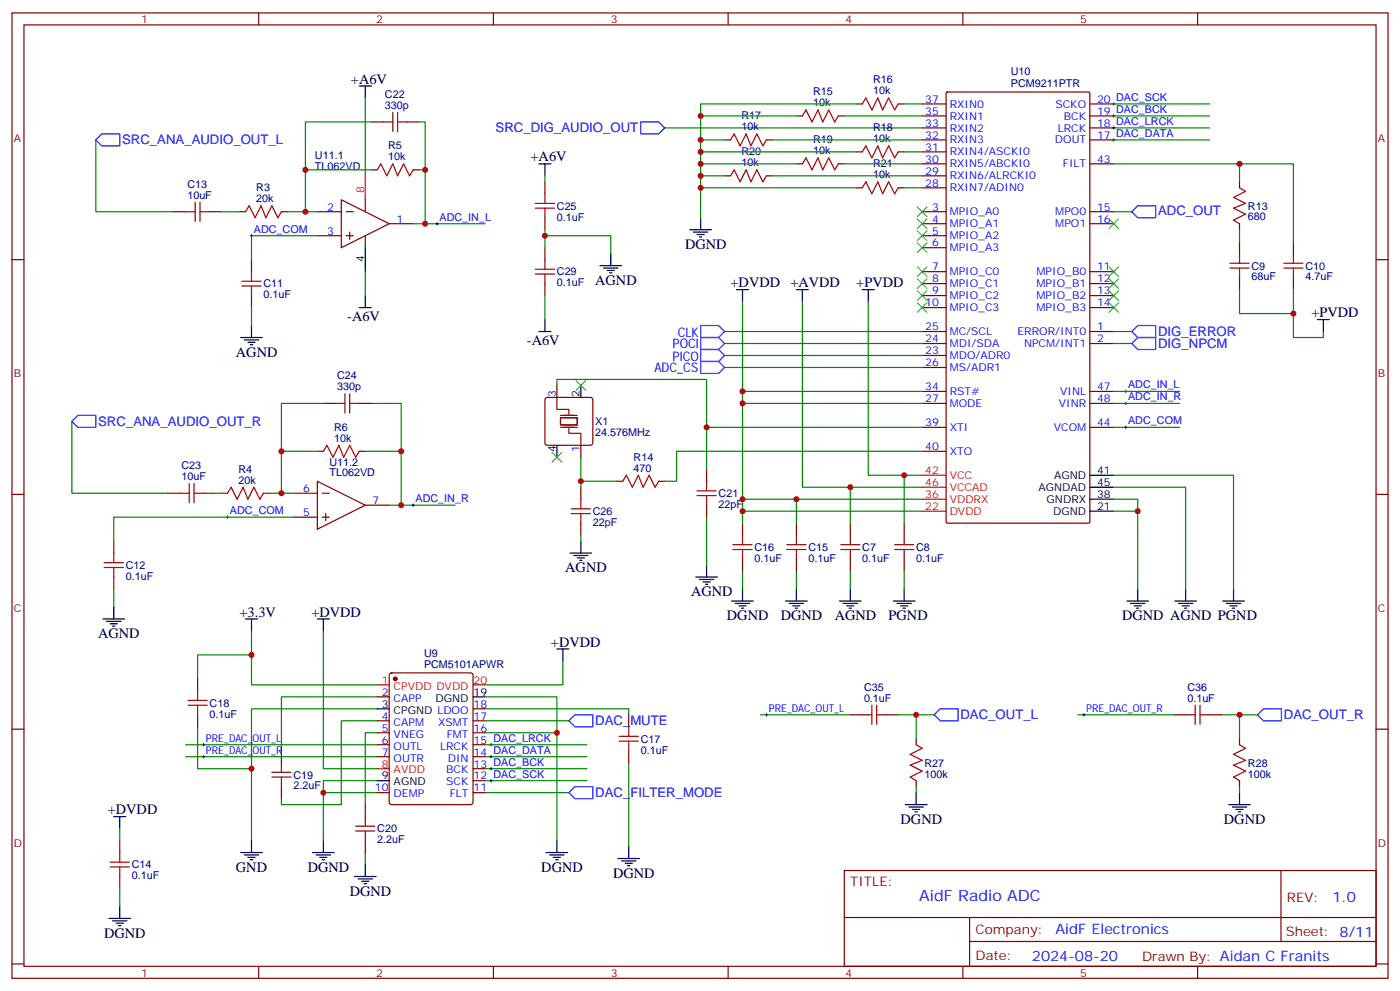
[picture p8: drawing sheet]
<svg xmlns="http://www.w3.org/2000/svg" width="412mm" height="292mm" viewBox="0 0 412 292" stroke-linecap="round" stroke-linejoin="round" font-family="sans-serif">
<g fill="none" stroke="#870000" stroke-width=".35">
<path d="M3.5 3.8h405.4v284.3h-405.4zM7.1 7.3h398.2v277.3h-398.2zM76.2 3.8v3.5M145.3 3.8v3.5M214.5 3.8v3.5M283.6 3.8v3.5M352.8 3.8v3.5M109.4 35.9h3.5M119.9 35.9h3.6M234.6 34.1h1.8M246.9 34.1h1.8M252.2 30.6h1.8"/>
<path d="M264.6 30.6h1.7M271.6 37.7h7.1M271.6 34.1h7.1M271.6 30.6h7.1M278.8 27.3l.2-.2h41.7l.3 .2v126.4l-.2 .3-41.8 .1-.3-.2zM321 37.7h7.1M321 34.1h7.1M321 30.6h7.1M100.5 58.8l14.2 7.1-14.2 7.1zM107.6 58.8v3.6M109.4 50h1.7M121.7 50h1.8"/>
<path d="M160.5 53.6v3.5M213.4 41.2h1.8M213.4 51.8h1.8M225.8 41.2h1.7M225.8 51.8h1.7M234.6 48.3h1.8M246.9 48.3h1.8M252.2 55.3h1.8M252.2 44.7h1.8M264.6 55.3h1.7M264.6 44.7h1.7M271.6 41.2h7.1"/>
<path d="M271.6 55.3h7.1M271.6 51.8h7.1M271.6 48.3h7.1M271.6 44.7h7.1M321 41.2h7.1M321 48.3h7.1M365.1 53.6v1.7M3.5 76.5h3.6M51.2 62.4h3.5M61.7 62.4h3.6M70.6 62.4h1.7M74.1 76.5v3.5"/>
<path d="M82.9 62.4h1.8M93.5 62.4h7M93.5 69.4h7M102 62.4h2.1M102 69.4h2.1M103 68.4v2.1M107.6 69.4v3.6M114.7 65.9h7M160.5 64.1v3.6M160.5 73v3.5M271.6 62.4h7.1M271.6 65.9h7.1"/>
<path d="M271.6 69.4h7.1M271.6 73h7.1M321 62.4h7.1M321 65.9h7.1M365.1 65.9v1.8M365.1 71.2v3.5M381 71.2v3.5M405.3 76.5h3.6M74.1 87.1v3.5M160.5 83.5v3.6M271.6 97.6h7.1M271.6 80h7.1"/>
<path d="M271.6 83.5h7.1M271.6 87.1h7.1M271.6 90.6h7.1M321 97.6h7.1M321 80h7.1M321 83.5h7.1M321 87.1h7.1M321 90.6h7.1M365.1 81.8v3.5M381 81.8v3.5M95.2 118.8h3.6M105.8 118.8h3.6"/>
<path d="M160.7 117.3l.5-.2h12.7l.5 .2 .2 .5v12.7l-.2 .5-.5 .2h-12.7l-.5-.3-.2-.4v-12.7zM164 113.5v3.6M271.6 101.2h7.1M271.6 104.7h7.1M271.6 108.2h7.1M271.6 118.8h7.1M271.6 115.3h7.1M321 101.2h7.1M321 118.8h7.1M321 115.3h7.1M93.5 132.9h1.7M105.8 132.9h1.8"/>
<path d="M171.1 131.2v3.5M208.1 138.2v3.5M271.6 125.9h7.1M271.6 132.9h7.1M321 125.9h7.1M3.5 145.6h3.6M33.5 159.4v3.5M49.4 145.3h3.5M60 145.3h3.5M65.3 145.3h1.7M77.6 145.3h1.8M86.4 152.3h7.1"/>
<path d="M86.4 145.3h7.1M93.5 141.7l14.1 7.1-14.1 7.1zM94.9 152.3h2.1M94.9 145.3h2.1M96 151.3v2.1M107.6 148.8h7.1M171.1 143.5v3.5M171.1 154.1v3.5M181.7 141.7h1.7M194 141.7h1.8M208.1 148.8v3.5M218.7 154.1v3.5"/>
<path d="M234.6 154.1v3.5M250.5 154.1v3.5M266.3 154.1v3.5M405.3 145.6h3.6M33.5 170v3.5M218.7 164.7v3.5M234.6 164.7v3.5M250.5 164.7v3.5M266.3 164.7v3.5M58.2 200v3.5M114.9 198.4l.5-.2h23.2l.7 .4v37.7l-.4 .6-23.5 .1-.7-.5v-37.6zM3.5 214.8h3.6"/>
<path d="M58.2 210.5v3.6M111.1 205.2h3.6M111.1 212.3h3.6M111.1 215.8h3.6M111.1 219.4h3.6M139.3 212.3h3.6M139.3 215.8h3.6M139.3 219.4h3.6M139.3 208.8h3.6M185.2 210.5v3.6M250.5 210.5h3.5M261.1 210.5h3.5"/>
<path d="M269.9 217.6v1.8M345.7 210.5h3.5M356.3 210.5h3.5M365.1 217.6v1.8M405.3 214.8h3.6M82.9 221.1v3.5M82.9 231.7v3.5M107.6 237v3.5M111.1 222.9h3.6M111.1 233.5h3.6M139.3 222.9h3.6M139.3 233.5h3.6"/>
<path d="M139.3 229.9h3.6M139.3 226.4h3.6M185.2 221.1v3.5M269.9 229.9v1.8M365.1 229.9v1.8M35.3 247.6v3.5M35.3 258.2v3.5M107.6 247.6v3.5M248.7 256.4h156.6v28.2h-156.6zM377.3 256.4v20.9M248.7 270.2h156.5M285.6 277.3h119.6"/>
<path d="M285.6 270.2v14.2M3.5 283.9h3.6M76.2 284.6v3.5M145.3 284.6v3.5M214.5 284.6v3.5M283.6 284.6v3.5M352.8 284.6v3.5M405.3 283.9h3.6"/>
</g>
<g fill="none" stroke="#a10000" stroke-width=".35">
<path d="M112.9 35.9h2.8M115.7 33.1v5.6M117.1 35.9h2.8M117.1 33.1v5.6M236.4 34.1l1-1.7 1.8 3.5 1.7-3.5 1.5 3.5 1.7-3.5 1.8 3.5 1-1.8M254 30.6l1.1-1.7 1.7 3.5 1.8-3.5 1.4 3.5 1.8-3.5 1.7 3.5 1.1-1.8M57.5 59.5v5.7M58.9 59.5v5.7M111.1 50l1.1-1.7 1.7 3.5 1.8-3.5 1.4 3.5 1.8-3.5 1.7 3.5 1.1-1.8M157.7 59.9h5.6M160.5 57.1v2.8M215.2 51.8l1.1-1.8 1.7 3.6 1.8-3.6 1.4 3.6 1.8-3.6 1.7 3.6 1.1-1.8"/>
<path d="M215.2 41.2l1.1-1.8 1.7 3.6 1.8-3.6 1.4 3.6 1.8-3.6 1.7 3.6 1.1-1.8M236.4 48.3l1-1.8 1.8 3.5 1.7-3.5 1.5 3.5 1.7-3.5 1.8 3.5 1-1.7M254 44.7l1.1-1.7 1.7 3.5 1.8-3.5 1.4 3.5 1.8-3.5 1.7 3.5 1.1-1.8M254 55.3l1.1-1.7 1.7 3.5 1.8-3.5 1.4 3.5 1.8-3.5 1.7 3.5 1.1-1.8M365.1 55.3l1.8 1.1-3.5 1.7 3.5 1.8-3.5 1.4 3.5 1.8-3.5 1.7 1.7 1.1M54.7 62.4h2.8M58.9 62.4h2.8M72.3 62.4l1.1-1.8 1.7 3.5 1.8-3.5 1.4 3.5 1.8-3.5 1.7 3.5 1.1-1.7M157.7 61.3h5.6M157.7 79.3h5.6M160.5 61.3v2.8M160.5 76.5v2.8"/>
<path d="M362.3 79h5.6M362.3 77.5h5.6M365.1 74.7v2.8M365.1 79v2.8M378.2 79h5.6M378.2 77.5h5.6M381 74.7v2.8M381 79v2.8M71.3 82.8h5.6M71.3 84.2h5.6M74.1 80v2.8M74.1 84.2v2.9"/>
<path d="M157.7 80.7h5.6M160.5 80.7v2.8M98.8 118.8h2.8M101.6 116v5.6M103 118.8h2.8M103 116v5.6M95.2 132.9l1.1-1.7 1.8 3.5 1.7-3.5 1.4 3.5 1.8-3.5 1.8 3.5 1-1.8M52.9 145.3h2.8M55.7 142.5v5.6M57.1 142.5v5.6M57.1 145.3h2.9M67 145.3l1.1-1.8 1.7 3.5 1.8-3.5 1.4 3.5 1.8-3.5 1.8 3.5 1-1.7"/>
<path d="M168.3 151.3h5.6M168.3 149.9h5.6M171.1 147v2.9M171.1 151.3v2.8M183.4 141.7l1.1-1.7 1.8 3.5 1.7-3.5 1.4 3.5 1.8-3.5 1.8 3.5 1-1.8M205.3 146h5.7M205.3 144.6h5.7M208.1 141.7v2.9M208.1 146v2.8M218.7 157.6v2.8M234.6 157.6v2.8M250.5 157.6v2.8"/>
<path d="M266.3 157.6v2.8M30.7 165.7h5.6M30.7 167.1h5.6M33.5 162.9v2.8M33.5 167.1v2.9M215.9 161.9h5.6M215.9 160.4h5.6M218.7 161.9v2.8M231.8 161.9h5.6M231.8 160.4h5.6M234.6 161.9v2.8M247.6 161.9h5.7"/>
<path d="M247.6 160.4h5.7M250.5 161.9v2.8M263.5 161.9h5.7M263.5 160.4h5.7M266.3 161.9v2.8M55.4 207.7h5.6M55.4 206.3h5.6M58.2 203.5v2.8M58.2 207.7v2.8M182.4 218.3h5.6M182.4 216.9h5.6M185.2 214.1v2.8"/>
<path d="M185.2 218.3v2.8M254 210.5h2.8M256.8 207.7v5.7M258.2 207.7v5.7M258.2 210.5h2.9M269.9 219.4l1.7 1-3.5 1.8 3.5 1.7-3.5 1.5 3.5 1.7-3.5 1.8 1.8 1M349.2 210.5h2.9M352.1 207.7v5.7M353.5 210.5h2.8M353.5 207.7v5.7M365.1 219.4l1.8 1-3.5 1.8 3.5 1.7-3.5 1.5 3.5 1.7-3.5 1.8 1.7 1M80.1 228.9h5.6"/>
<path d="M80.1 227.5h5.6M82.9 224.6v2.9M82.9 228.9v2.8M32.5 255.3h5.6M32.5 253.9h5.6M35.3 251.1v2.8M35.3 255.3v2.9M104.8 244.8h5.6M104.8 243.3h5.6M107.6 240.5v2.8M107.6 244.8v2.8"/>
</g>
<g fill="none" stroke="#000" stroke-width=".35">
<path d="M105.8 25.3h3.6M107.6 25.3v3.6M158.7 48.3h3.6M160.5 48.3v3.5M107.6 73v7M176.7 78.2h6.4M177.8 79h4.2M178.9 79.7h2.1M179.9 74.7v3.5M203.2 67.7h6.3M204.3 68.4h4.2M205.3 69.1h2.1"/>
<path d="M206 69.8h.7M206.4 64.1v3.6M70.9 99.4h6.4M74.1 95.9v3.5M105.8 90.6h3.6M107.6 87.1v3.5M158.7 97.6h3.6M160.5 94.1v3.5M179.6 80.4h.7M217 85.3h3.5M218.7 85.3v3.5M234.6 85.3h3.5"/>
<path d="M236.4 85.3v3.5M254 85.3h3.5M255.8 85.3v3.5M388.1 94.1h3.5M389.8 94.1v3.5M72 100.1h4.2M73 100.8h2.1M73.7 101.5h.7M171.1 113.5v3.6M164 131.2v3.5M321 140h7.1M171.1 159.4v3.5"/>
<path d="M321 150.6h7.1M321 147h7.1M321 143.5h7.1M33.5 178.8v3.5M167.9 162.9h6.4M169 163.6h4.2M170 164.3h2.2M170.7 165h.7M205 170h6.3M206 170.7h4.3M207.1 171.4h2.1M207.8 172.1h.7"/>
<path d="M208.1 166.4v3.6M215.5 177h6.4M216.6 177.7h4.2M217.7 178.4h2.1M218.4 179.1h.7M218.7 173.5v3.5M231.4 177h6.4M232.5 177.7h4.2M233.5 178.4h2.2M234.2 179.1h.7M234.6 173.5v3.5M247.3 177h6.3"/>
<path d="M248.4 177.7h4.2M249.4 178.4h2.1M250.1 179.1h.7M250.5 173.5v3.5M263.2 177h6.3M264.2 177.7h4.3M265.3 178.4h2.1M266 179.1h.7M266.3 173.5v3.5M332 177h6.3M333 177.7h4.3M334.1 178.4h2.1"/>
<path d="M334.8 179.1h.7M335.1 173.5v3.5M346.1 177h6.3M347.1 177.7h4.3M348.2 178.4h2.1M348.9 179.1h.7M349.2 173.5v3.5M360.2 177h6.3M361.2 177.7h4.3M362.3 178.4h2.1M363 179.1h.7M363.4 173.5v3.5"/>
<path d="M30.3 182.3h6.4M31.4 183h4.2M32.5 183.7h2.1M33.2 184.4h.7M72.3 182.3h3.5M74.1 182.3v3.5M93.5 182.3h3.5M95.2 182.3v3.5M164 191.1h3.6M165.8 191.1v3.6M111.1 208.8h3.6M139.3 205.2h3.6"/>
<path d="M111.1 229.9h3.6M266.7 237h6.3M267.8 237.7h4.2M268.8 238.4h2.1M269.5 239.1h.7M269.9 233.5v3.5M361.9 237h6.4M363 237.7h4.2M364.1 238.4h2.1M364.8 239.1h.7M365.1 233.5v3.5M33.5 240.5h3.5"/>
<path d="M35.3 240.5v3.6M70.9 251.1h6.4M72 251.8h4.2M73 252.5h2.1M73.7 253.2h.7M74.1 247.6v3.5M92.1 251.1h6.3M93.1 251.8h4.3M94.2 252.5h2.1M94.9 253.2h.7M95.2 247.6v3.5M104.4 258.2h6.4"/>
<path d="M105.5 258.9h4.2M106.5 259.6h2.2M107.6 254.6v3.6M160.9 251.1h6.3M161.9 251.8h4.3M163 252.5h2.1M163.7 253.2h.7M164 247.6v3.5M182 252.9h6.4M183.1 253.6h4.2M184.1 254.3h2.2M184.9 255h.7"/>
<path d="M185.2 249.3v3.6M32.1 270.5h6.4M33.2 271.2h4.2M34.2 271.9h2.1M34.9 272.6h.7M35.3 267v3.5M107.2 260.3h.7"/>
</g>
<g fill="none" stroke="#008700" stroke-width=".35">
<path d="M107.6 28.9v22.9M109.4 35.9h-19.4v14.1M123.5 35.9h1.7v14.1M195.8 37.7h75.8M234.6 34.1h-28.2v30M248.7 34.1h22.9M252.2 30.6h-45.8v3.5M266.3 30.6h5.3M328.1 30.6h28.2M328.1 34.1h28.2M328.1 37.7h28.2M28.2 41.2v21.2h23"/>
<path d="M109.4 50h-19.4v12.4h3.5M123.5 50h1.7v15.9h-3.5M160.5 51.8v1.8M206.4 41.2h7M206.4 55.3h45.8M206.4 44.7h45.8M206.4 48.3h28.2M206.4 51.8h7M227.5 41.2h44.1M227.5 51.8h44.1M248.7 48.3h22.9M266.3 55.3h5.3"/>
<path d="M266.3 44.7h5.3M328.1 48.3h52.9v22.9M328.1 41.2h28.2M365.1 48.3v5.3M65.3 62.4h5.3M84.7 62.4h5.3M93.5 69.4h-19.4v7.1M125.2 65.9h17.7M160.5 69.4h19.4v5.3M160.5 67.7v5.3M328.1 62.4h5.3M365.1 67.7v3.5"/>
<path d="M74.1 90.6v5.3M107.6 80v7.1M160.5 87.1v7M213.4 97.6h58.2M218.7 88.8v58.2h52.9M236.4 88.8v54.7h35.2M255.8 88.8v51.2h15.8M328.1 97.6h5.3M365.1 85.3v7.1h15.9M381 85.3v14.1h8.8v-1.8M95.2 118.8h-12.3v26.5M109.4 118.8h8.8v14.1"/>
<path d="M164 113.5v-1.7h44.1v14.1h63.5M213.4 101.2h58.2M213.4 104.7h58.2M213.4 108.2h58.2M218.7 118.8h52.9M218.7 115.3h52.9M328.1 118.8h19.4M328.1 115.3h19.4M328.1 101.2h5.3M21.2 124.1v21.2h28.2M82.9 132.9h10.6M107.6 132.9h10.6v15.9h-3.5"/>
<path d="M171.1 134.7v8.8M208.1 125.9v12.3M266.3 140v14.1M271.6 132.9h-72.3v8.8h-3.5M328.1 140h35.3v33.5M328.1 125.9h19.4M63.5 145.3h1.8M79.4 145.3h7M86.4 152.3h-52.9v7.1M118.2 148.8h15.9M171.1 157.6v1.8M171.1 141.7h10.6"/>
<path d="M208.1 152.3v14.1M218.7 147v3.6h52.9M218.7 150.6v3.5M234.6 147v7.1M250.5 143.5v10.6M328.1 147h7v26.5M328.1 143.5h21.1v30M328.1 150.6h7M33.5 173.5v5.3M218.7 168.2v5.3M234.6 168.2v5.3M250.5 168.2v5.3"/>
<path d="M266.3 168.2v5.3M74.1 192.9h-15.9v7.1M74.1 185.8v15.9h37M95.2 185.8v40.6h15.9M165.8 194.7v7h-22.9M54.7 219.4h56.4M58.2 214.1v12.3h15.9M111.1 215.8h-3.5v21.2M111.1 212.3h-10.6v24.7h-17.6v-1.8M111.1 205.2h-28.2v15.9M111.1 208.8h-37v38.8M142.9 208.8h42.3v1.7"/>
<path d="M142.9 205.2h21.1v42.4M142.9 219.4h30M142.9 215.8h21.1M142.9 212.3h24.7M224 210.5h26.5M264.6 210.5h5.3v7.1M269.9 210.5h5.3M317.5 210.5h28.2M359.8 210.5h5.3v7.1M365.1 210.5h5.3M54.7 222.9h56.4M95.2 233.5h15.9"/>
<path d="M111.1 229.9h-15.9v17.7M142.9 222.9h30M142.9 233.5h24.7M142.9 229.9h30M142.9 226.4h30M185.2 224.6v24.7M269.9 231.7v1.8M365.1 231.7v1.8M35.3 244.1v3.5M107.6 251.1v3.5M35.3 261.7v5.3"/>
</g>
<g fill="none" stroke="#000" stroke-width=".29">
<path d="M327.7 30.6h.7M327.7 34.1h.7M327.7 37.7h.7M328.1 30.3v.7M328.1 33.8v.7M328.1 37.3v.7M327.7 41.2h.7M328.1 40.9v.7M73.7 69.4h.7M74.1 69.1v.7M128.4 65.9h.7M128.8 65.5v.8"/>
<path d="M331.3 115.3h.7M331.3 118.8h.7M331.6 114.9v.7M331.6 118.5v.7M331.3 125.9h.7M331.6 125.5v.7M66.7 152.3h.7M67 152v.7M121.4 148.8h.7M121.7 148.4v.8M59.6 219.4h.7M60 219v.7"/>
<path d="M144.3 219.4h.7M144.6 219v.7M225.4 210.5h.7M225.8 210.2v.7M318.9 210.5h.7M319.3 210.2v.7M59.6 222.9h.7M60 222.5v.7M144.3 222.9h.7M144.3 226.4h.7M144.3 229.9h.7M144.6 222.5v.7"/>
<path d="M144.6 226.1v.7M144.6 229.6v.7"/>
</g>
<g fill="none" stroke="#00f" stroke-width=".35">
<path d="M188.7 35.9h5.3l1.8 1.8-1.8 1.7h-5.3zM28.2 41.2l1.8-1.8h5.3v3.6h-5.3zM333.4 62.4l1.7-1.8h5.3v3.5h-5.3zM206.4 95.9h5.3l1.7 1.7-1.7 1.8h-5.3zM206.4 99.4h5.3l1.7 1.8-1.7 1.7h-5.3zM333.4 97.6l1.7-1.7h5.3v3.5h-5.3zM206.4 102.9h5.3l1.7 1.8-1.7 1.8h-5.3zM206.4 106.5h5.3l1.7 1.7-1.7 1.8h-5.3zM333.4 101.2l1.7-1.8h5.3v3.5h-5.3zM21.2 124.1l1.7-1.8h5.3v3.6h-5.3zM167.6 212.3l1.7-1.8h5.3v3.6h-5.3zM275.2 210.5l1.7-1.7h5.3v3.5h-5.3z"/>
<path d="M370.4 210.5l1.8-1.7h5.3v3.5h-5.3zM167.6 233.5l1.7-1.8h5.3v3.5h-5.3z"/>
</g>
<circle cx="116.4" cy="200" r=".53" fill="#870000" stroke="#870000" stroke-width=".35"/>
<path d="M107.6 51.8v7M271.6 140h7.1M271.6 150.6h7.1M271.6 147h7.1M271.6 143.5h7.1M111.1 201.7h3.6M139.3 201.7h3.6M111.1 226.4h3.6" fill="none" stroke="#f00" stroke-width=".35"/>
<g fill="none" stroke="#3c3" stroke-width=".35">
<path d="M270.2 78.6l2.8 2.8M270.2 71.5l2.8 2.9M270.2 68l2.8 2.8M270.2 64.5l2.8 2.8M270.2 61l2.8 2.8M273 78.6l-2.8 2.8M273 71.5l-2.8 2.9M273 68l-2.8 2.8M273 64.5l-2.8 2.8M273 61l-2.8 2.8M326.7 78.6l2.8 2.8M326.7 64.5l2.8 2.8"/>
<path d="M329.5 78.6l-2.8 2.8M329.5 64.5l-2.8 2.8M270.2 89.2l2.8 2.8M270.2 85.7l2.8 2.8M270.2 82.1l2.8 2.8M273 89.2l-2.8 2.8M273 85.7l-2.8 2.8M273 82.1l-2.8 2.8M326.7 82.1l2.8 2.8M326.7 85.7l2.8 2.8M326.7 89.2l2.8 2.8M329.5 82.1l-2.8 2.8"/>
<path d="M329.5 85.7l-2.8 2.8M329.5 89.2l-2.8 2.8M169.7 112.1l2.8 2.8M172.5 112.1l-2.8 2.8M162.6 133.3l2.9 2.8M165.5 133.3l-2.9 2.8"/>
</g>
<path d="M164 117.1v3.5h3.6v1.4M165.1 123h4.9v2.2h-4.9zM165.1 125.9h4.9M165.1 122.3h4.9M167.6 126.2v1.4h3.5v3.6" fill="none" stroke="#870012" stroke-width=".35"/>
<g fill="#c00">
<circle cx="95.3" cy="233.5" r=".88"/>
<circle cx="74.1" cy="192.9" r=".88"/>
<circle cx="164" cy="215.8" r=".88"/>
<circle cx="218.7" cy="147" r=".88"/>
<circle cx="218.7" cy="150.6" r=".88"/>
<circle cx="234.6" cy="147" r=".88"/>
<circle cx="250.5" cy="143.5" r=".88"/>
<circle cx="266.3" cy="140" r=".88"/>
<circle cx="335.1" cy="150.6" r=".88"/>
<circle cx="218.7" cy="118.8" r=".88"/>
<circle cx="218.7" cy="115.3" r=".88"/>
<circle cx="90" cy="62.4" r=".88"/>
<circle cx="125.2" cy="50" r=".88"/>
<circle cx="90" cy="50" r=".88"/>
<circle cx="125.2" cy="65.9" r=".88"/>
<circle cx="118.2" cy="132.9" r=".88"/>
<circle cx="82.9" cy="145.3" r=".88"/>
<circle cx="82.9" cy="132.9" r=".88"/>
<circle cx="118.2" cy="148.8" r=".88"/>
<circle cx="381" cy="92.4" r=".88"/>
<circle cx="365.1" cy="48.3" r=".88"/>
<circle cx="208.1" cy="125.9" r=".88"/>
<circle cx="171.1" cy="141.7" r=".88"/>
<circle cx="206.4" cy="41.2" r=".88"/>
<circle cx="206.4" cy="44.7" r=".88"/>
<circle cx="206.4" cy="48.3" r=".88"/>
<circle cx="206.4" cy="51.8" r=".88"/>
<circle cx="206.4" cy="55.3" r=".88"/>
<circle cx="160.5" cy="69.4" r=".88"/>
<circle cx="74.1" cy="226.4" r=".88"/>
<circle cx="269.9" cy="210.5" r=".88"/>
<circle cx="365.1" cy="210.5" r=".88"/>
<circle cx="206.4" cy="34.1" r=".88"/>
</g>
<text font-size="4.6" fill="#00f" x="270.8" y="265.4">AidF Radio ADC</text>
<g font-size="4.2">
<text x="103.4" y="24.6">+A6V</text>
<text x="156.3" y="47.6">+A6V</text>
<text x="201.8" y="73.3">DGND</text>
<text x="175.3" y="83.9">AGND</text>
<text x="215.2" y="84.6">+DVDD</text>
<text x="232.8" y="84.6">+AVDD</text>
<text x="252.2" y="84.6">+PVDD</text>
<text x="102.3" y="94.5">-A6V</text>
<text x="386.3" y="93.4">+PVDD</text>
<text x="155.2" y="101.6">-A6V</text>
<text x="69.5" y="105.1">AGND</text>
<text x="166.5" y="168.6">AGND</text>
<text x="203.6" y="175.6">AGND</text>
<text x="70.6" y="181.6">+3.3V</text>
<text x="91.7" y="181.6">+DVDD</text>
<text x="214.1" y="182.7">DGND</text>
<text x="230" y="182.7">DGND</text>
<text x="245.9" y="182.7">AGND</text>
<text x="261.8" y="182.7">PGND</text>
<text x="330.6" y="182.7">DGND AGND PGND</text>
<text x="28.9" y="188">AGND</text>
<text x="162.3" y="190.4">+DVDD</text>
<text x="31.7" y="239.8">+DVDD</text>
<text x="265.3" y="242.6">DGND</text>
<text x="360.5" y="242.6">DGND</text>
<text x="69.5" y="256.8">GND</text>
<text x="90.7" y="256.8">DGND</text>
<text x="159.5" y="256.8">DGND</text>
<text x="103" y="263.8">DGND</text>
<text x="180.6" y="258.5">DGND</text>
<text x="30.7" y="276.2">DGND</text>
</g>
<g font-size="4.2" fill="#00f">
<text x="392.5" y="265.7">1.0</text>
<text x="310.9" y="275.2">AidF Electronics</text>
<text x="304" y="283">2024-08-20</text>
</g>
<g font-size="3.9" fill="#00f">
<text x="146" y="39">SRC_DIG_AUDIO_OUT</text>
<text x="36" y="42.5">SRC_ANA_AUDIO_OUT_L</text>
<text x="341.1" y="63.5">ADC_OUT</text>
<text x="199.7" y="99.1">CLK</text>
<text x="341.1" y="99">DIG_ERROR</text>
<text x="198.1" y="102.6">POCI</text>
<text x="198.1" y="106.2">PICO</text>
<text x="341.1" y="102.5">DIG_NPCM</text>
<text x="192.8" y="109.6">ADC_CS</text>
<text x="28.9" y="125.5">SRC_ANA_AUDIO_OUT_R</text>
<text x="175.3" y="213.6">DAC_MUTE</text>
<text x="282.9" y="211.8">DAC_OUT_L</text>
<text x="378.2" y="211.7">DAC_OUT_R</text>
<text x="175.3" y="234.7">DAC_FILTER_MODE</text>
</g>
<g font-size="3.9" fill="#800">
<text x="250.5" y="261">TITLE:</text>
<text x="379.1" y="265.7">REV:</text>
<text x="287.4" y="275.2">Company:</text>
<text x="378.7" y="275.8">Sheet: 8/11</text>
<text x="287.4" y="282.9">Date:</text>
<text x="336.4" y="282.9">Drawn By: Aidan C Franits</text>
</g>
<g font-size="3.2" fill="#800">
<text x="41.6" y="6.8">1</text>
<text x="110.8" y="6.8">2</text>
<text x="179.9" y="6.8">3</text>
<text x="249.1" y="6.8">4</text>
<text x="318.2" y="6.8">5</text>
<text x="4.1" y="41.9">A</text>
<text x="405.9" y="41.9">A</text>
<text x="4.1" y="111.1">B</text>
<text x="405.9" y="111.1">B</text>
<text x="4.1" y="180.2">C</text>
<text x="405.9" y="180.2">C</text>
<text x="4.1" y="249.3">D</text>
<text x="405.9" y="249.3">D</text>
<text x="41.6" y="287.6">1</text>
<text x="110.8" y="287.6">2</text>
<text x="179.9" y="287.6">3</text>
<text x="249.1" y="287.6">4</text>
<text x="318.2" y="287.6">5</text>
</g>
<g font-size="3.2" fill="#000080">
<text x="297.8" y="22.2">U10</text>
<text x="113.4" y="28.8">C22</text>
<text x="239.5" y="28.1">R15</text>
<text x="257.2" y="27.8">10k</text>
<text x="257.2" y="24.6">R16</text>
<text x="297.8" y="25.5">PCM9211PTR</text>
<text x="113.4" y="32">330p</text>
<text x="218.4" y="35.2">R17</text>
<text x="239.5" y="31.3">10k</text>
<text x="218.4" y="38.4">10k</text>
<text x="257.2" y="41.9">10k</text>
<text x="257.2" y="38.7">R18</text>
<text x="92.8" y="46.7">U11.1</text>
<text x="114.3" y="47.2">10k</text>
<text x="114.3" y="44">R5</text>
<text x="218.4" y="45.8">R20</text>
<text x="239.5" y="45.4">10k</text>
<text x="239.5" y="42.2">R19</text>
<text x="92.8" y="50">TL062VD</text>
<text x="218.4" y="49">10k</text>
<text x="257.2" y="52.5">10k</text>
<text x="257.2" y="49.3">R21</text>
<text x="55.2" y="58.5">10uF</text>
<text x="55.2" y="55.3">C13</text>
<text x="75.5" y="59.5">20k</text>
<text x="75.5" y="56.4">R3</text>
<text x="164" y="65">0.1uF</text>
<text x="164" y="61.7">C25</text>
<text x="367.6" y="64.9">680</text>
<text x="367.6" y="61.8">R13</text>
<text x="164" y="81.1">C29</text>
<text x="368.7" y="82.6">68uF</text>
<text x="368.7" y="79.4">C9</text>
<text x="384.5" y="82.6">4.7uF</text>
<text x="384.5" y="79.4">C10</text>
<text x="77.6" y="87.9">0.1uF</text>
<text x="77.6" y="84.6">C11</text>
<text x="164" y="84.4">0.1uF</text>
<text x="99.3" y="111.7">C24</text>
<text x="99.3" y="114.9">330p</text>
<text x="175.3" y="125.3">X1</text>
<text x="98.4" y="130.1">10k</text>
<text x="98.4" y="126.9">R6</text>
<text x="175.3" y="128.5">24.576MHz</text>
<text x="97.1" y="137.1">U11.2</text>
<text x="186.6" y="135.7">R14</text>
<text x="53.4" y="141.4">10uF</text>
<text x="53.4" y="138.2">C23</text>
<text x="70.2" y="142.5">20k</text>
<text x="70.2" y="139.3">R4</text>
<text x="97.1" y="140.3">TL062VD</text>
<text x="186.6" y="138.9">470</text>
<text x="211.7" y="149.6">22pF</text>
<text x="211.7" y="146.4">C21</text>
<text x="174.6" y="154.9">22pF</text>
<text x="174.6" y="151.7">C26</text>
<text x="37" y="167.6">C12</text>
<text x="222.2" y="165.5">0.1uF</text>
<text x="222.3" y="162.3">C16</text>
<text x="238.1" y="165.5">0.1uF</text>
<text x="238.1" y="162.3">C15</text>
<text x="254" y="165.5">0.1uF</text>
<text x="254" y="162.3">C7</text>
<text x="269.9" y="165.5">0.1uF</text>
<text x="269.9" y="162.3">C8</text>
<text x="37" y="170.8">0.1uF</text>
<text x="124.9" y="196.8">PCM5101APWR</text>
<text x="124.9" y="193.6">U9</text>
<text x="254.5" y="203.4">C35</text>
<text x="349.8" y="203.4">C36</text>
<text x="61.7" y="208.1">C18</text>
<text x="254.5" y="206.7">0.1uF</text>
<text x="349.8" y="206.7">0.1uF</text>
<text x="61.7" y="211.4">0.1uF</text>
<text x="188.7" y="222">0.1uF</text>
<text x="188.7" y="218.7">C17</text>
<text x="272.3" y="225.8">R27</text>
<text x="367.6" y="225.8">R28</text>
<text x="86.4" y="232.5">2.2uF</text>
<text x="86.4" y="229.3">C19</text>
<text x="272.3" y="229">100k</text>
<text x="367.6" y="229">100k</text>
<text x="111.1" y="245.2">C20</text>
<text x="111.1" y="248.4">2.2uF</text>
<text x="38.8" y="255.8">C14</text>
<text x="38.8" y="259">0.1uF</text>
</g>
<g font-size="3.2" fill="#00f">
<text x="272.5" y="33.8">35</text>
<text x="272.5" y="30.3">37</text>
<text x="279.8" y="35.2">RXIN1</text>
<text x="279.8" y="31.7">RXIN0</text>
<text x="310.9" y="31.7">SCKO</text>
<text x="313.4" y="35.2">BCK</text>
<text x="323.1" y="33.8">19 DAC_BCK</text>
<text x="323.1" y="30.3">20 DAC_SCK</text>
<text x="272.5" y="40.9">32</text>
<text x="272.5" y="37.3">33</text>
<text x="279.8" y="38.7">RXIN2</text>
<text x="311.6" y="38.7">LRCK</text>
<text x="323.1" y="40.9">17 DAC_DATA</text>
<text x="323.1" y="37.3">18 DAC_LRCK</text>
<text x="272.5" y="47.9">30</text>
<text x="272.5" y="44.4">31</text>
<text x="279.8" y="45.8">RXIN4/ASCKI0</text>
<text x="279.8" y="42.3">RXIN3</text>
<text x="310.7" y="42.3">DOUT</text>
<text x="323.1" y="47.9">43</text>
<text x="272.5" y="51.4">29</text>
<text x="279.8" y="52.8">RXIN6/ALRCKI0</text>
<text x="279.8" y="49.3">RXIN5/ABCKI0</text>
<text x="313.1" y="49.3">FILT</text>
<text x="272.5" y="55">28</text>
<text x="279.8" y="56.4">RXIN7/ADIN0</text>
<text x="96.4" y="62">2</text>
<text x="116.8" y="65.5">1</text>
<text x="129.5" y="65">ADC_IN_L</text>
<text x="274.6" y="62">3</text>
<text x="274.6" y="65.5">4</text>
<text x="279.8" y="63.4">MPIO_A0</text>
<text x="310.9" y="63.4">MPO0</text>
<text x="323.1" y="62">15</text>
<text x="323.1" y="65.5">16</text>
<text x="74.8" y="68.5">ADC_COM</text>
<text x="96.4" y="69.1">3</text>
<text x="274.6" y="69.1">5</text>
<text x="279.8" y="67">MPIO_A1</text>
<text x="279.8" y="70.5">MPIO_A2</text>
<text x="310.9" y="67">MPO1</text>
<text x="274.6" y="72.6">6</text>
<text x="279.8" y="74">MPIO_A3</text>
<text x="274.6" y="79.7">7</text>
<text x="274.6" y="83.2">8</text>
<text x="279.8" y="81.1">MPIO_C0</text>
<text x="305.3" y="81.1">MPIO_B0</text>
<text x="323.1" y="79.7">11</text>
<text x="323.1" y="83.2">12</text>
<text x="274.6" y="86.7">9</text>
<text x="279.8" y="84.6">MPIO_C1</text>
<text x="279.8" y="88.1">MPIO_C2</text>
<text x="305.3" y="84.6">MPIO_B1</text>
<text x="305.3" y="88.1">MPIO_B2</text>
<text x="323.1" y="86.7">13</text>
<text x="272.5" y="90.2">10</text>
<text x="279.8" y="91.7">MPIO_C3</text>
<text x="305.3" y="91.7">MPIO_B3</text>
<text x="323.1" y="90.2">14</text>
<text x="272.5" y="100.8">24</text>
<text x="272.5" y="97.3">25</text>
<text x="279.8" y="98.7">MC/SCL</text>
<text x="299.7" y="98.7">ERROR/INT0</text>
<text x="323.1" y="97.3">1</text>
<text x="323.1" y="100.8">2</text>
<text x="272.5" y="104.4">23</text>
<text x="272.5" y="107.9">26</text>
<text x="279.8" y="105.8">MDO/ADR0</text>
<text x="279.8" y="102.2">MDI/SDA</text>
<text x="301.7" y="102.2">NPCM/INT1</text>
<text x="279.8" y="109.3">MS/ADR1</text>
<text x="163.7" y="117.1" transform="rotate(-90 163.7 117.1)">3</text>
<text x="272.5" y="118.5">27</text>
<text x="272.5" y="114.9">34</text>
<text x="279.8" y="119.9">MODE</text>
<text x="279.8" y="116.3">RST#</text>
<text x="311.9" y="119.9">VINR</text>
<text x="312.3" y="116.3">VINL</text>
<text x="323.1" y="114.9">47</text>
<text x="323.1" y="118.5">48</text>
<text x="332.3" y="114.4">ADC_IN_L</text>
<text x="332.3" y="117.9">ADC_IN_R</text>
<text x="272.5" y="125.5">39</text>
<text x="323.1" y="125.5">44</text>
<text x="332.3" y="125">ADC_COM</text>
<text x="279.8" y="126.9">XTI</text>
<text x="310.4" y="126.9">VCOM</text>
<text x="170.7" y="133.2" transform="rotate(-90 170.7 133.2)">1</text>
<text x="272.5" y="132.6">40</text>
<text x="279.8" y="134">XTO</text>
<text x="89.4" y="144.9">6</text>
<text x="109.7" y="148.4">7</text>
<text x="122.4" y="147.9">ADC_IN_R</text>
<text x="67.7" y="151.4">ADC_COM</text>
<text x="89.4" y="152">5</text>
<text x="112.5" y="204.9">2</text>
<text x="116" y="206.7">CAPP</text>
<text x="139.5" y="208.4">18</text>
<text x="226.5" y="209.7">PRE_DAC_OUT_L</text>
<text x="320" y="209.7">PRE_DAC_OUT_R</text>
<text x="112.5" y="211.9">4</text>
<text x="112.5" y="215.5">5</text>
<text x="116" y="213.7">CAPM</text>
<text x="129.1" y="213.7">XSMT</text>
<text x="139.5" y="215.5">16</text>
<text x="139.5" y="211.9">17</text>
<text x="60.7" y="218.5">PRE_DAC_OUT_L</text>
<text x="112.5" y="219">6</text>
<text x="116" y="217.2">VNEG</text>
<text x="116" y="220.8">OUTL</text>
<text x="129.7" y="220.8">LRCK</text>
<text x="131.6" y="217.2">FMT</text>
<text x="139.5" y="219">15 DAC_LRCK</text>
<text x="60.7" y="222">PRE_DAC_OUT_R</text>
<text x="112.5" y="222.5">7</text>
<text x="116" y="224.3">OUTR</text>
<text x="131.5" y="227.8">BCK</text>
<text x="131.9" y="224.3">DIN</text>
<text x="139.5" y="226.1">13 DAC_BCK</text>
<text x="139.5" y="222.5">14 DAC_DATA</text>
<text x="110.4" y="233.1">10</text>
<text x="131.5" y="231.4">SCK</text>
<text x="139.5" y="233.1">11</text>
<text x="139.5" y="229.6">12 DAC_SCK</text>
<text x="116" y="234.9">DEMP</text>
<text x="132.5" y="234.9">FLT</text>
</g>
<g font-size="3.2" fill="#f00">
<text x="107.2" y="56.7" transform="rotate(-90 107.2 56.7)">8</text>
<text x="272.5" y="139.6">42</text>
<text x="272.5" y="143.2">46</text>
<text x="279.8" y="141">VCC</text>
<text x="272.5" y="146.7">36</text>
<text x="279.8" y="148.1">VDDRX</text>
<text x="279.8" y="144.6">VCCAD</text>
<text x="272.5" y="150.2">22</text>
<text x="279.8" y="151.6">DVDD</text>
<text x="112.5" y="201.4">1</text>
<text x="116" y="203.1">CPVDD DVDD</text>
<text x="139.5" y="201.4">20</text>
<text x="112.5" y="226.1">8</text>
<text x="116" y="227.8">AVDD</text>
</g>
<g font-size="3.2">
<text x="107.2" y="77.1" transform="rotate(-90 107.2 77.1)">4</text>
<text x="170.7" y="117.1" transform="rotate(-90 170.7 117.1)">2</text>
<text x="163.7" y="133.2" transform="rotate(-90 163.7 133.2)">4</text>
<text x="310.5" y="141">AGND</text>
<text x="323.1" y="139.6">41</text>
<text x="323.1" y="143.2">45</text>
<text x="305.9" y="144.6">AGNDAD</text>
<text x="308.3" y="148.1">GNDRX</text>
<text x="323.1" y="146.7">38</text>
<text x="310.2" y="151.6">DGND</text>
<text x="323.1" y="150.2">21</text>
<text x="112.5" y="208.4">3</text>
<text x="128.3" y="206.7">DGND</text>
<text x="139.5" y="204.9">19</text>
<text x="116" y="210.2">CPGND LDOO</text>
<text x="112.5" y="229.6">9</text>
<text x="116" y="231.4">AGND</text>
</g>
</svg>
